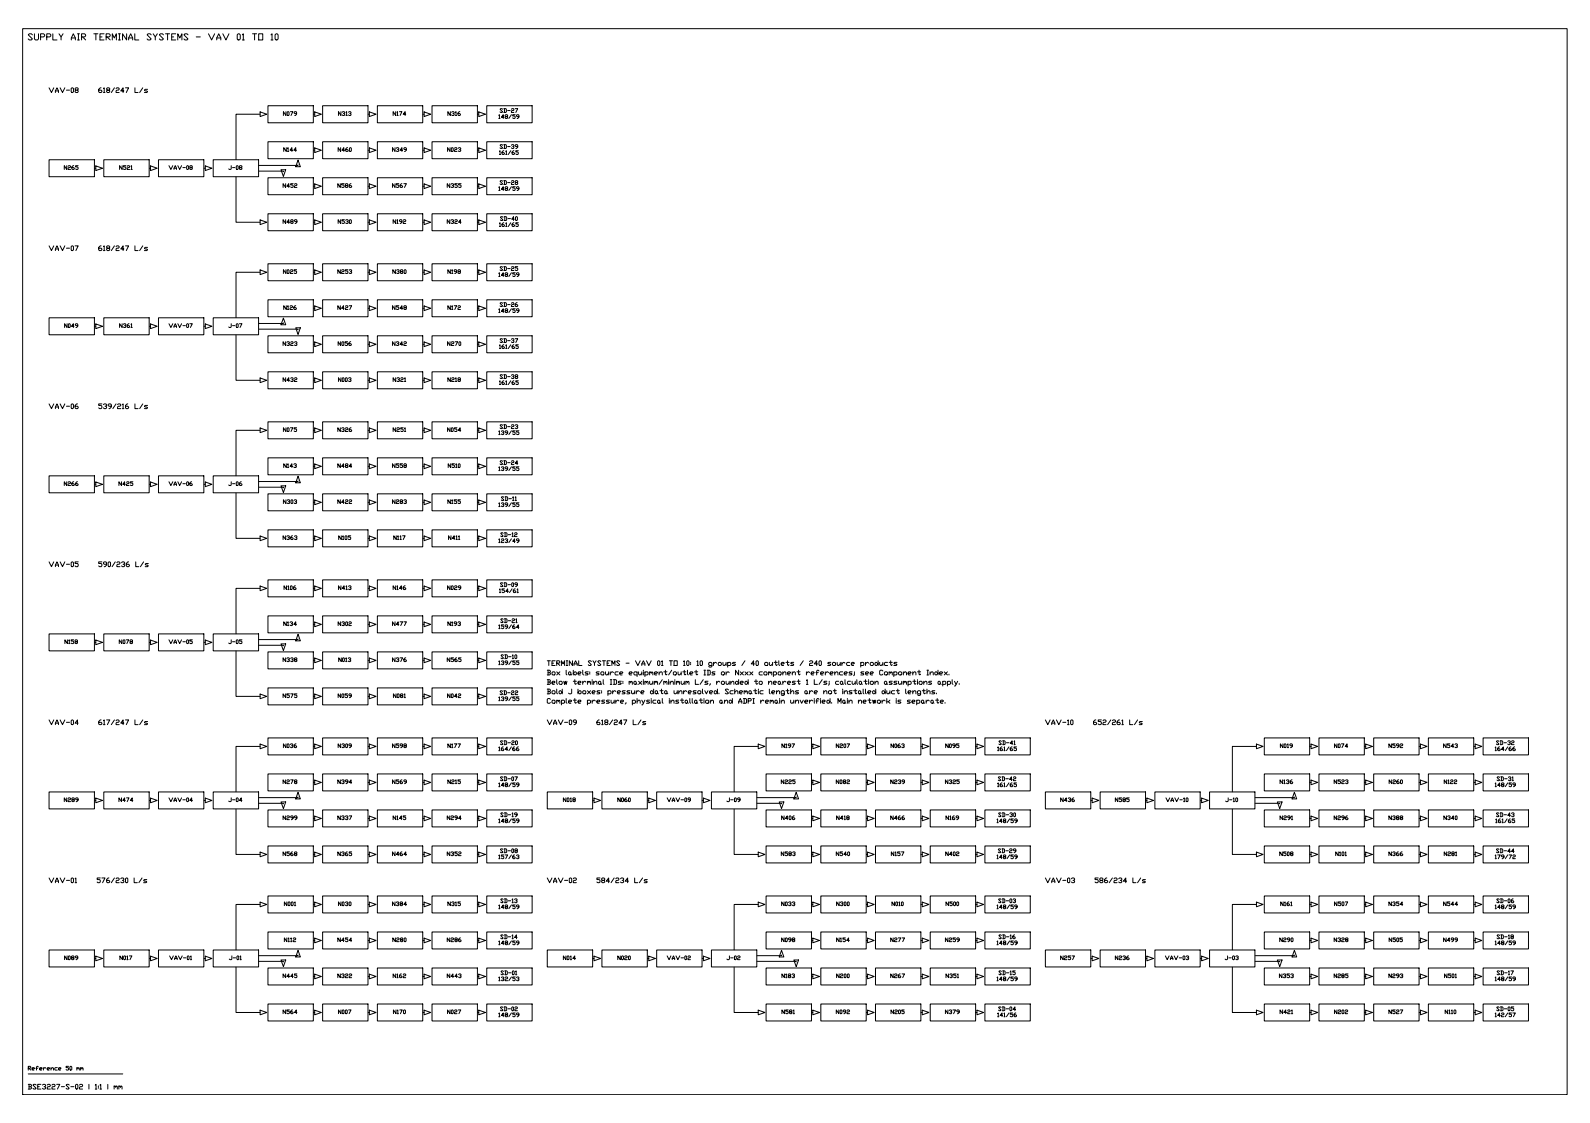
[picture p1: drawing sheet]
<svg xmlns="http://www.w3.org/2000/svg" width="841mm" height="594mm" viewBox="0 0 841 594" stroke-linecap="round" stroke-linejoin="round" font-family="sans-serif">
<!-- layer: TOPOLOGY -->
<g fill="none" stroke="#000" stroke-width=".53">
<path d="M138 59l3 1-3 2zM142 56h24v9h-24zM166 59l4 1-4 2zM171 56h24v9h-24zM195 59l4 1-4 2zM200 56h24v9h-24zM224 59l4 1-4 2zM229 56h24v9h-24zM253 59l4 1-4 2zM257 56h24v9h-24zM138 60h-13v24M142 75h24v9h-24z"/>
<path d="M166 79h.1M166 60h.1M166 78l4 1-4 2zM171 75h24v9h-24zM195 60h.1M195 79h.1M195 78l4 1-4 2zM200 75h24v9h-24zM224 60h.1M224 79h.1M224 78l4 1-4 2zM229 75h24v9h-24z"/>
<path d="M253 79h.1M253 60h.1M253 78l4 1-4 2zM257 75h24v9h-24zM26 85h24v8h-24zM50 89h1M51 88l3 1-3 1zM55 85h24v8h-24zM79 89h1M80 88l3 1-3 1zM84 85h24v8h-24zM108 89h1"/>
<path d="M109 88l3 1-3 1zM125 94v24h13M137 91h13M142 94h24v9h-24zM149 90h2l-1 3zM158 87l-21 1M158 85l1 3h-3zM166 99h.1M166 97l4 2-4 1zM171 94h24v9h-24zM195 99h.1M195 97l4 2-4 1z"/>
<path d="M200 94h24v9h-24zM224 99h.1M224 97l4 2-4 1zM229 94h24v9h-24zM253 99h.1M253 97l4 2-4 1zM257 94h24v9h-24zM138 116l3 2-3 1zM142 113h24v9h-24zM166 118h.1M166 116l4 2-4 1zM171 113h24v9h-24z"/>
<path d="M195 118h.1M195 116l4 2-4 1zM200 113h24v9h-24zM224 118h.1M224 116l4 2-4 1zM229 113h24v9h-24zM253 118h.1M253 116l4 2-4 1zM257 113h24v9h-24zM142 140h24v9h-24zM171 140h24v9h-24zM200 140h24v9h-24z"/>
<path d="M229 140h24v9h-24zM257 140h24v9h-24zM138 144h-13v24M138 143l3 1-3 1zM142 159h24v9h-24zM166 144h.1M166 143l4 1-4 1zM171 159h24v9h-24zM195 144h.1M195 143l4 1-4 1zM200 159h24v9h-24zM224 144h.1"/>
<path d="M224 143l4 1-4 1zM229 159h24v9h-24zM253 144h.1M253 143l4 1-4 1zM257 159h24v9h-24zM26 168h24v9h-24zM50 173h1M51 171l3 2-3 1zM55 168h24v9h-24zM79 173h1M80 171l3 2-3 1zM84 168h24v9h-24z"/>
<path d="M108 173h1M109 171l3 2-3 1zM125 177v24h13M137 174h21M142 178h24v9h-24zM150 171h-13M150 168l1 4h-2zM156 173h3l-1 4zM166 163h.1M166 162l4 1-4 1zM171 178h24v9h-24zM195 163h.1"/>
<path d="M195 162l4 1-4 1zM200 178h24v9h-24zM224 163h.1M224 162l4 1-4 1zM229 178h24v9h-24zM253 163h.1M253 162l4 1-4 1zM257 178h24v9h-24zM138 200l3 1-3 1zM142 197h24v9h-24zM166 182h.1M166 200l4 1-4 1z"/>
<path d="M166 181l4 1-4 1zM171 197h24v9h-24zM195 182h.1M195 200l4 1-4 1zM195 181l4 1-4 1zM200 197h24v9h-24zM224 182h.1M224 181l4 1-4 1zM224 200l4 1-4 1zM229 197h24v9h-24zM253 182h.1M253 181l4 1-4 1z"/>
<path d="M253 200l4 1-4 1zM257 197h24v9h-24zM166 201h.1M195 201h.1M224 201h.1M253 201h.1M138 228h-13v24M138 226l3 2-3 1zM142 223h24v9h-24zM166 228h.1M166 226l4 2-4 1zM171 223h24v9h-24z"/>
<path d="M195 228h.1M195 226l4 2-4 1zM200 223h24v9h-24zM224 228h.1M224 226l4 2-4 1zM229 223h24v9h-24zM253 228h.1M253 226l4 2-4 1zM257 223h24v9h-24zM26 252h24v9h-24zM50 256h1M51 255l3 1-3 1z"/>
<path d="M55 252h24v9h-24zM79 256h1M80 255l3 1-3 1zM84 252h24v9h-24zM108 256h1M109 255l3 1-3 1zM137 258h13M142 242h24v9h-24zM149 257h2l-1 4zM158 254l-21 1M158 252l1 3h-3zM166 247h.1"/>
<path d="M166 245l4 2-4 1zM171 242h24v9h-24zM195 247h.1M195 245l4 2-4 1zM200 242h24v9h-24zM224 247h.1M224 245l4 2-4 1zM229 242h24v9h-24zM253 247h.1M253 245l4 2-4 1zM257 242h24v9h-24zM125 261v24h13"/>
<path d="M142 261h24v9h-24zM166 266h.1M166 265l4 1-4 1zM171 261h24v9h-24zM195 266h.1M195 265l4 1-4 1zM200 261h24v9h-24zM224 266h.1M224 265l4 1-4 1zM229 261h24v9h-24zM253 266h.1M253 265l4 1-4 1z"/>
<path d="M257 261h24v9h-24zM138 284l3 1-3 1zM142 280h24v9h-24zM166 285h.1M166 284l4 1-4 1zM171 280h24v9h-24zM195 285h.1M195 284l4 1-4 1zM200 280h24v9h-24zM224 285h.1M224 284l4 1-4 1zM229 280h24v9h-24z"/>
<path d="M253 285h.1M253 284l4 1-4 1zM257 280h24v9h-24zM138 311h-13v24M138 310l3 1-3 1zM142 307h24v9h-24zM166 311h.1M166 310l4 1-4 1zM171 307h24v9h-24zM195 311h.1M195 310l4 1-4 1zM200 307h24v9h-24z"/>
<path d="M224 311h.1M224 310l4 1-4 1zM229 307h24v9h-24zM253 311h.1M253 310l4 1-4 1zM257 307h24v9h-24zM26 335h24v9h-24zM50 340h1M51 339l3 1-3 1zM55 335h24v9h-24zM79 340h1M80 339l3 1-3 1z"/>
<path d="M84 335h24v9h-24zM108 340h1M109 339l3 1-3 1zM142 326h24v9h-24zM158 338h-21M158 336l1 3h-3zM166 330h.1M166 329l4 1-4 2zM171 326h24v9h-24zM195 330h.1M195 329l4 1-4 2zM200 326h24v9h-24z"/>
<path d="M224 330h.1M224 329l4 1-4 2zM229 326h24v9h-24zM253 330h.1M253 329l4 1-4 2zM257 326h24v9h-24zM125 344v24h13M137 341l13 1M142 345h24v9h-24zM149 341h2l-1 3zM166 349h.1M166 348l4 1-4 2z"/>
<path d="M171 345h24v9h-24zM195 349h.1M195 348l4 1-4 2zM200 345h24v9h-24zM224 349h.1M224 348l4 1-4 2zM229 345h24v9h-24zM253 349h.1M253 348l4 1-4 2zM257 345h24v9h-24zM138 367l3 1-3 2zM142 364h24v9h-24z"/>
<path d="M166 368h.1M166 367l4 1-4 2zM171 364h24v9h-24zM195 368h.1M195 367l4 1-4 2zM200 364h24v9h-24zM224 368h.1M224 367l4 1-4 2zM229 364h24v9h-24zM253 368h.1M253 367l4 1-4 2zM257 364h24v9h-24z"/>
<path d="M138 395h-13v24M138 394l3 1-3 1zM142 390h24v9h-24zM166 395h.1M166 394l4 1-4 1zM171 390h24v9h-24zM195 395h.1M195 394l4 1-4 1zM200 390h24v9h-24zM224 395h.1M224 394l4 1-4 1zM229 390h24v9h-24z"/>
<path d="M253 395h.1M253 394l4 1-4 1zM257 390h24v9h-24zM401 395h-13v24M401 394l4 1-4 1zM405 390h24v9h-24zM429 395h1M430 394l3 1-3 1zM434 390h24v9h-24zM458 395h1M459 394l3 1-3 1zM463 390h24v9h-24z"/>
<path d="M487 395h1M488 394l3 1-3 1zM492 390h24v9h-24zM516 395h1M517 394l3 1-3 1zM521 390h24v9h-24zM665 395h-13v24M665 394l3 1-3 1zM669 390h24v9h-24zM693 395h.1M693 394l4 1-4 1zM698 390h24v9h-24z"/>
<path d="M722 395h.1M722 394l4 1-4 1zM727 390h24v9h-24zM751 395h.1M751 394l4 1-4 1zM756 390h24v9h-24zM780 395h.1M780 394l4 1-4 1zM784 390h24v9h-24zM26 419h24v9h-24zM55 419h24v9h-24zM84 419h24v9h-24z"/>
<path d="M142 409h24v9h-24zM158 419l1 4h-3zM166 414h.1M166 413l4 1-4 1zM171 409h24v9h-24zM195 414h.1M195 413l4 1-4 1zM200 409h24v9h-24zM224 414h.1M224 413l4 1-4 1zM229 409h24v9h-24zM253 414h.1"/>
<path d="M253 413l4 1-4 1zM257 409h24v9h-24zM289 419h24v9h-24zM318 419h24v9h-24zM347 419h24v9h-24zM405 409h24v9h-24zM421 419l1 4h-2zM429 414h1M430 413l3 1-3 1zM434 409h24v9h-24zM458 414h1M459 413l3 1-3 1z"/>
<path d="M463 409h24v9h-24zM487 414h1M488 413l3 1-3 1zM492 409h24v9h-24zM516 414h1M517 413l3 1-3 1zM521 409h24v9h-24zM553 419h24v9h-24zM582 419h24v9h-24zM611 419h24v9h-24zM669 409h24v9h-24zM685 419l1 4h-3z"/>
<path d="M693 414h.1M693 413l4 1-4 1zM698 409h24v9h-24zM722 414h.1M722 413l4 1-4 1zM727 409h24v9h-24zM751 414h.1M751 413l4 1-4 1zM756 409h24v9h-24zM780 414h.1M780 413l4 1-4 1zM784 409h24v9h-24z"/>
<path d="M50 423h1M51 422l3 1-3 2zM79 423h1M80 422l3 1-3 2zM108 423h1M109 422l3 1-3 2zM125 428v24h13M137 425h13M142 428h24v9h-24zM149 424h2l-1 4zM158 422h-21M166 433h.1"/>
<path d="M166 432l4 1-4 1zM171 428h24v9h-24zM195 433h.1M195 432l4 1-4 1zM200 428h24v9h-24zM224 433h.1M224 432l4 1-4 1zM229 428h24v9h-24zM253 433h.1M253 432l4 1-4 1zM257 428h24v9h-24zM314 423h.1"/>
<path d="M314 422l4 1-4 2zM343 423h.1M343 422l4 1-4 2zM371 423h1M372 422l4 1-4 2zM388 428v24h13M400 425h13M405 428h24v9h-24zM412 424h3l-2 4zM421 422h-21M429 433h1M430 432l3 1-3 1z"/>
<path d="M434 428h24v9h-24zM458 433h1M459 432l3 1-3 1zM463 428h24v9h-24zM487 433h1M488 432l3 1-3 1zM492 428h24v9h-24zM516 433h1M517 432l3 1-3 1zM521 428h24v9h-24zM577 423h1M578 422l3 1-3 2z"/>
<path d="M606 423h1M607 422l3 1-3 2zM635 423h1M636 422l3 1-3 2zM652 428v24h13M664 425h13M669 428h24v9h-24zM676 424h2l-1 4zM685 422h-21M693 433h.1M693 432l4 1-4 1zM698 428h24v9h-24z"/>
<path d="M722 433h.1M722 432l4 1-4 1zM727 428h24v9h-24zM751 433h.1M751 432l4 1-4 1zM756 428h24v9h-24zM780 433h.1M780 432l4 1-4 1zM784 428h24v9h-24zM138 451l3 1-3 1zM142 448h24v8h-24zM166 452h.1"/>
<path d="M166 451l4 1-4 1zM171 448h24v8h-24zM195 452h.1M195 451l4 1-4 1zM200 448h24v8h-24zM224 452h.1M224 451l4 1-4 1zM229 448h24v8h-24zM253 452h.1M253 451l4 1-4 1zM257 448h24v8h-24zM401 451l4 1-4 1z"/>
<path d="M405 448h24v8h-24zM429 452h1M430 451l3 1-3 1zM434 448h24v8h-24zM458 452h1M459 451l3 1-3 1zM463 448h24v8h-24zM487 452h1M488 451l3 1-3 1zM492 448h24v8h-24zM516 452h1M517 451l3 1-3 1z"/>
<path d="M521 448h24v8h-24zM665 451l3 1-3 1zM669 448h24v8h-24zM693 452h.1M693 451l4 1-4 1zM698 448h24v8h-24zM722 452h.1M722 451l4 1-4 1zM727 448h24v8h-24zM751 452h.1M751 451l4 1-4 1zM756 448h24v8h-24z"/>
<path d="M780 452h.1M780 451l4 1-4 1zM784 448h24v8h-24zM138 478h-13v24M138 477l3 1-3 2zM142 474h24v9h-24zM166 478h.1M166 477l4 1-4 2zM171 474h24v9h-24zM195 478h.1M195 477l4 1-4 2zM200 474h24v9h-24z"/>
<path d="M224 478h.1M224 477l4 1-4 2zM229 474h24v9h-24zM253 478h.1M253 477l4 1-4 2zM257 474h24v9h-24zM401 478h-13v24M401 477l4 1-4 2zM405 474h24v9h-24zM429 478h1M430 477l3 1-3 2zM434 474h24v9h-24z"/>
<path d="M458 478h1M459 477l3 1-3 2zM463 474h24v9h-24zM487 478h1M488 477l3 1-3 2zM492 474h24v9h-24zM516 478h1M517 477l3 1-3 2zM521 474h24v9h-24zM665 478h-13v24M665 477l3 1-3 2zM669 474h24v9h-24z"/>
<path d="M693 478h.1M693 477l4 1-4 2zM698 474h24v9h-24zM722 478h.1M722 477l4 1-4 2zM727 474h24v9h-24zM751 478h.1M751 477l4 1-4 2zM756 474h24v9h-24zM780 478h.1M780 477l4 1-4 2zM784 474h24v9h-24z"/>
<path d="M142 493h24v9h-24zM166 498h.1M166 496l4 2-4 1zM171 493h24v9h-24zM195 498h.1M195 496l4 2-4 1zM200 493h24v9h-24zM224 498h.1M224 496l4 2-4 1zM229 493h24v9h-24zM253 498h.1M253 496l4 2-4 1z"/>
<path d="M257 493h24v9h-24zM405 493h24v9h-24zM429 498h1M430 496l3 2-3 1zM434 493h24v9h-24zM458 498h1M459 496l3 2-3 1zM463 493h24v9h-24zM487 498h1M488 496l3 2-3 1zM492 493h24v9h-24zM516 498h1"/>
<path d="M517 496l3 2-3 1zM521 493h24v9h-24zM669 493h24v9h-24zM693 498h.1M693 496l4 2-4 1zM698 493h24v9h-24zM722 498h.1M722 496l4 2-4 1zM727 493h24v9h-24zM751 498h.1M751 496l4 2-4 1zM756 493h24v9h-24z"/>
<path d="M780 498h.1M780 496l4 2-4 1zM784 493h24v9h-24zM26 503h24v9h-24zM50 507h1M51 506l3 1-3 1zM55 503h24v9h-24zM79 507h1M80 506l3 1-3 1zM84 503h24v9h-24zM108 507h1M109 506l3 1-3 1z"/>
<path d="M125 512v24h13M137 509h13M142 512h24v9h-24zM149 508h2l-1 3zM158 505l-21 1M158 503l1 3h-3zM166 517h.1M166 515l4 2-4 1zM171 512h24v9h-24zM195 517h.1M195 515l4 2-4 1zM200 512h24v9h-24z"/>
<path d="M224 517h.1M224 515l4 2-4 1zM229 512h24v9h-24zM253 517h.1M253 515l4 2-4 1zM257 512h24v9h-24zM289 503h24v9h-24zM314 507h.1M314 506l4 1-4 1zM318 503h24v9h-24zM343 507h.1M343 506l4 1-4 1z"/>
<path d="M347 503h24v9h-24zM371 507h1M372 506l4 1-4 1zM388 512v24h13M400 509h21M405 512h24v9h-24zM413 505l-13 1M413 503l2 3h-3zM420 508h2l-1 3zM429 517h1M430 515l3 2-3 1zM434 512h24v9h-24z"/>
<path d="M458 517h1M459 515l3 2-3 1zM463 512h24v9h-24zM487 517h1M488 515l3 2-3 1zM492 512h24v9h-24zM516 517h1M517 515l3 2-3 1zM521 512h24v9h-24zM553 503h24v9h-24zM577 507h1M578 506l3 1-3 1z"/>
<path d="M582 503h24v9h-24zM606 507h1M607 506l3 1-3 1zM611 503h24v9h-24zM635 507h1M636 506l3 1-3 1zM652 512v24h13M664 509h13M669 512h24v9h-24zM676 508h2l-1 3zM685 505l-21 1M685 503l1 3h-3z"/>
<path d="M693 517h.1M693 515l4 2-4 1zM698 512h24v9h-24zM722 517h.1M722 515l4 2-4 1zM727 512h24v9h-24zM751 517h.1M751 515l4 2-4 1zM756 512h24v9h-24zM780 517h.1M780 515l4 2-4 1zM784 512h24v9h-24z"/>
<path d="M138 534l3 2-3 1zM142 531h24v9h-24zM166 536h.1M166 534l4 2-4 1zM171 531h24v9h-24zM195 536h.1M195 534l4 2-4 1zM200 531h24v9h-24zM224 536h.1M224 534l4 2-4 1zM229 531h24v9h-24zM253 536h.1"/>
<path d="M253 534l4 2-4 1zM257 531h24v9h-24zM401 534l4 2-4 1zM405 531h24v9h-24zM429 536h1M430 534l3 2-3 1zM434 531h24v9h-24zM458 536h1M459 534l3 2-3 1zM463 531h24v9h-24zM487 536h1M488 534l3 2-3 1z"/>
<path d="M492 531h24v9h-24zM516 536h1M517 534l3 2-3 1zM521 531h24v9h-24zM665 534l3 2-3 1zM669 531h24v9h-24zM693 536h.1M693 534l4 2-4 1zM698 531h24v9h-24zM722 536h.1M722 534l4 2-4 1zM727 531h24v9h-24z"/>
<path d="M751 536h.1M751 534l4 2-4 1zM756 531h24v9h-24zM780 536h.1M780 534l4 2-4 1zM784 531h24v9h-24z"/>
</g>
<!-- layer: GAPS -->
<path d="M113 85h24v8h-24zM113 168h24v9h-24zM113 252h24v9h-24zM113 335h24v9h-24zM113 419h24v9h-24zM376 419h24v9h-24zM640 419h24v9h-24zM113 503h24v9h-24zM376 503h24v9h-24zM640 503h24v9h-24z" fill="none" stroke="#000" stroke-width=".53"/>
<!-- layer: NOTES -->
<g fill="none" stroke="#000" stroke-width=".53">
<path d="M289 350h2M290 360v2M290 350v2M292 351h1M294 350h-2v2M294 360l1 2M294 351h2v-1h-2v2M295 351l1 1M297 352v-2l1 1 1-1v2M299 350h1M300 350v2M303 350v2l-2-2v2"/>
<path d="M304 352v-2l1 2M304 351h1M304 360v2h1M306 350v2h2M313 350h-1h-1l2 2h-1h-1M314 350v2M315 350l-1 1M318 350h-1h-1l2 2h-1h-1M319 350h1M319 360v2M319 350v2M321 351h1"/>
<path d="M323 350h-2v2M323 360v2M324 352v-2v1l1-1v2M324 360h2v2h-2M325 360v2M328 350h-1h-1l2 2h-1h-1M331 351h2M336 350l1 2 2-2M339 352l1-2 1 2M339 351h2M342 350l1 2 1-2M348 350h1v2h-1z"/>
<path d="M350 350v2M350 360l-1 2M354 350h2M355 350v2M357 350h1v2h-1zM362 350v2M364 350v2h-1zM365 350v1M365 351v1M368 360v2h1M369 350v2M371 350h1l-1 2h-1z"/>
<path d="M372 360l-2 2M377 352h-2v-2l2 1v1l-1 1-1-1M377 350v2M379 351l-1-1-1 1M380 350l2 1-1 1h-1zM382 350l1 2 1-1M384 350v2M385 351v-1l2 1-1 1h-1M385 350v3M389 350h-1l-1 1 2 1h-2M391 360v2M394 350l-2 2"/>
<path d="M396 360v2M399 351h-2l2-1v2M400 360v2h1M400 350h1v2h-1zM405 350l1 1v1h-2zM407 350v2l2-1M409 350v2M409 350h2M410 350v2h1M412 350v2M413 351h1v-1l-1 1 1 1M416 350h1"/>
<path d="M417 350v2M420 350l-2 1h1v1h-1M422 360v2h1M425 350l-2 2M427 360v2M428 350h1h1l-1 1h-1v1h2M431 360v2h1M432 351h-1l1-1v2M433 350h1v2h-1zM435 360l-2 2M439 350h-1v1l1 1h-1M440 351l2-1v2h-1z"/>
<path d="M443 350v2l1-1M444 350v2M445 350v2M447 360v2M447 351l-1-1-1 1M449 350l-1 1v1h1M450 351h2v-1l-2 1 1 1h1M453 360l1 2M455 351l1-1 1 1v1h-2M455 350v3M458 360v2h1M458 350v2"/>
<path d="M459 351v-1l-1 1M460 351l2-1v2h-1zM463 351l1-1v1l-1 1zM464 350v2M465 350l1 2 1-1M467 350v2M469 350l-1 1v1h1M470 350h2M471 350v2h1M474 350l-1 1h1v1h-1M484 360v2M504 360v2"/>
<path d="M289 365h2v1M290 366h1v1h-2M290 361h1v1h-2M290 365v2M291 370h-2v2h2M292 371l1-1 1 2h-2zM292 366l1-1 1 2h-2zM292 361h1h1l-1-1-1 1v1h1M294 371l1-1v1M294 365l1 2M294 370v2M295 371l1-1v1v1"/>
<path d="M296 366l1-1v1l-1 1zM296 361l1-1v2h-1zM297 371v-1l2 1-1 1h-1M297 370v3M297 365v2M298 360l1 2v-2v2l1-2M299 370l1 2M301 371h1v-1l-1 1v1h1M302 365v2h-1M303 370h2M304 370v2h1M306 371h1v-1l-1 1v1h1"/>
<path d="M306 361h1v-1l-1 1v1h1M306 365v2M307 365v1v1l-1-1zM308 366l1-1 1 2h-1zM308 360v2M311 371v-1l1 1v1h-1M311 360v2M311 370v3M311 365l1 2M312 361v-1v1v1M312 365l-1 2M313 366h1h1l-1-1-1 1v1h1"/>
<path d="M313 360v2M313 370v2M314 361l1-1 1 2M314 360v2M315 371l-1-1-1 1M316 371h1v-1l-1 1v1h1M317 360l1 1-1 1zM317 365l-1 1 1 1h-1M318 362h.1M318 365v1M318 366v1M320 370l-2 1 2 1h-2"/>
<path d="M322 366v-1l1 1v1h-1M322 365v3M322 370l-1 1 1 1h-1M323 362h1M323 370l1 2 1-1M324 365v2M325 370v2M326 366l-1-1-1 1M326 370v2M327 366h1v-1l-1 1v1h1M327 371v-1l-1 1M328 371h1v-1l-1 1v1h1"/>
<path d="M329 360h-2v1l2 1h-2M329 361v1M331 365l-2 1 2 1h-2M331 372h.1M333 360v2M333 365l-1 1 1 1h-1M334 361v-1v1v1M334 365v2l2-1M334 371l1-1 1 1v1h-2M334 370v3M335 361l1-1 1 2h-1zM336 365v2"/>
<path d="M337 365v2M337 362h.1M337 371l1-1 1 2M337 370v2M338 360l1 2M338 366l-1-1v1M339 366h1v-1l-1 1v1h1M339 370l1 2M339 360l-1 2M340 360v2M341 370l-2 3M341 360v2"/>
<path d="M342 361v-1l1 1v1M344 370l-2 1 2 1h-2M344 360v2l1-1M344 366l1-1 1 1-2 1zM344 370h.1M344 370v2M345 360v2M346 365v2M346 360v2M347 366v-1l1 2h-1zM347 370l-2 1 1 1h1M347 361v-1l1 1v1"/>
<path d="M348 371l1-1v2h-1zM348 367h.1M349 372h.1M349 365h2M350 365v2h1M350 370l1 2M351 360v2M352 366v-1l1 2h-1zM352 361v-1l1 1v1M353 367h.1M354 360v2M354 370h.1"/>
<path d="M354 370v2M354 361l2-1v2M355 371l1-1 1 2M355 370v2M357 365v2l1-1M357 360v2M358 360v2M358 365v2M359 361v-1v1v1M359 370l-2 1 2 1h-2M359 366l1-1 1 2M359 365v2"/>
<path d="M360 370h2M360 360l1 2 1-1M361 370v2h1M362 365v2M362 360v2M362 371l1-1 1 2h-1zM363 360v2M363 366l-1-1v1M364 361v-1v1v1M364 372h.1M364 366h1h1l-1-1-1 1v1h1M365 370v2"/>
<path d="M366 370l1 2M367 371l1-1 1 2h-1zM368 365h-1v1l1 1h-1M369 372h.1M369 366l1-1 1 2h-2zM370 370h2M371 370v2h1M372 365v2M372 370h.1M372 370v2M373 365l1 2v-2M373 371l1-1 1 2h-1z"/>
<path d="M374 360l-1 1 1 1h-1M375 366h2v-1l-2 1v1h2M376 371l1-1v2M376 362h-1M376 370v2M378 366l1-1v1l-1 1zM379 360v2M379 365v2M380 367h.1M381 371l1-1v2h-1zM382 361l1-1v2h-1zM382 372h.1"/>
<path d="M383 371l1-1 1 2M383 370v2M384 360v2l2-1M385 365h-1l1 2h-1M386 371l1-1v1l-1 1zM386 360v2M387 361l1-1v2M387 360v2M387 370v2M388 365l-2 1 1 1h1M389 366l1-1v2M389 365v2"/>
<path d="M389 361l1-1 1 1-2 1zM391 372l1-2v2M391 371h1M391 366h1h1l-1-1-1 1v1h1M392 361h1v-1l-1 1v1h1M393 370h2v2h-2M394 366v-1v1M394 365v2M394 370v2M394 361l1-1 1 1-2 1zM394 366l1-1v1v1M396 371h1v-1h-1v2"/>
<path d="M396 366l1-1v2zM397 367h1M398 370h1M398 372h1M399 370v2M399 365h1M399 365v2h1M401 365h.1M401 365v2M402 361l1-1v2h-1zM402 370v2M404 365l-2 1v1h2"/>
<path d="M404 371l-1-1-1 1M405 371h1v-1l-1 1v1h1M407 361l1-1v2M407 360v2M407 365v2M407 371l1-1v1M407 370v2M408 371l1-1v1v1M408 366h1h1l-1-1-1 1v1h1M409 361h1h1l-1-1-1 1v1h1M410 371l1-1v2h-1zM411 366l1-1v2"/>
<path d="M411 365v2M411 372h1M412 360l1 1-1 1zM412 370h.1M412 370v2M413 362h.1M413 371l1-1 1 2M413 370v2M414 360v2M415 367h-2l1-2 1 1v1l-1 1-1-1M416 365h1M417 365v2"/>
<path d="M417 361h1v-1l-1 1v1h1M418 370l1 2 1-1M418 366l1-1 1 2M418 365v2M420 370v2M421 371l1-1v2M421 360h-2v1l2 1h-2M421 370v2M422 365l-1 1 1 1h-1M423 370l1 2 1-2M426 371h1v-1l-1 1v1h1M426 366l1-1v2h-1z"/>
<path d="M427 362h.1M427 367h.1M428 365v2M428 370v2M430 371l-1-1-1 1M430 366l-1-1-1 1M431 366h1v-1l-1 1v1h1M431 370h.1M431 370v2M432 371h1M433 370h-1v2M434 370h.1"/>
<path d="M434 370v2M435 371h1h1l-1-1-1 1v1h1M436 366l1-1v2M436 365v2M437 371l1-1 1 1-1 1zM437 360l-1 1 1 1h-1M439 365l1 1-1 1h-1zM439 361l-1 1M439 370v2M440 372h.1M441 365h1M442 365v2"/>
<path d="M443 372v-2l1 1 1-1v2M444 360l-2 1v1h2M445 360l1 1-1 1h-1zM446 371l1-1v2h-1zM446 365h.1M446 365v2M446 362h.1M447 366l1-1v2M447 365v2M447 372h.1M448 370h.1M448 370v2"/>
<path d="M449 371l1-1 1 2M449 370v2M450 360l-2 1 1 1h1M451 365l-2 1 2 1h-2M451 360v2l1-1M452 365h1M452 365v2h1M452 360v2M454 371l1-1 1 2M454 370v2M454 365l1 1v1h-1zM454 361l1-1 1 2h-1z"/>
<path d="M455 367h1M456 362h.1M457 371h1v-1l-1 1v1h1M457 365v2M458 365v2M459 366h1h1l-1-1-1 1v1h1M459 370h2M459 360v2M460 370v2h1M460 361l2-1v2h-1zM462 370v2v-2l1 2v-2M462 366v-1l1 1-1 1z"/>
<path d="M463 361l1-1v2M463 360v2M463 365v2M464 371l1-1 1 2h-2zM467 366v-1l1 1-1 1zM467 370v2M468 361l1-1v2h-1zM468 371l-1-1v1M468 365v2M469 365v2l2-1M469 370v2M469 362h.1"/>
<path d="M470 371l1 1M471 370l-2 1M471 365v2M472 360l-2 1 2 1h-2M473 365l-1 1v1h1M474 370h.1M474 370v2M474 365h2M474 360l-1 1 1 1h-1M475 365v2h1M475 360l1 2 1-1M477 370l-2 1 2 1h-2"/>
<path d="M477 360v2M478 360v2M479 361v-1v1v1M479 365v2M480 366h2v-1l-2 1v1h2M480 361l1-1 1 1v1h-2M480 360v3M482 370l-2 1 2 1h-2M482 371h2v-1l-2 1v1h2M483 366l1-1v2M483 365v2M485 371v-1l2 1-1 1h-1"/>
<path d="M485 370v3M485 360v2M486 361l1-1 1 2h-1zM487 367h-2l1-2 1 1v1v1l-2-1M487 371l1-1 1 2h-1zM488 365h1M489 365v2M489 361l1-1v2M489 372h.1M489 360v2M490 370v2M490 366l2-1v2"/>
<path d="M490 365v2M492 371l-1-1-1 1M492 371l1-1 1 2h-1zM493 360h-1v1l1 1h-2M494 372h.1M494 365l-1 1 1 1h-1M495 370h2M495 367h.1M496 370v2h1M497 360v1v1h-1zM497 371h2v-1l-2 1v1h2M497 362h1"/>
<path d="M499 361v-1l1 1v1h-1M499 360v3M500 372h.1M501 361l1-1 1 1-1 1h-1M501 360v3M505 360l1 2M507 360l-2 3M507 362h.1"/>
</g>
<!-- layer: BSA_DOC_FRAME -->
<path d="M12 15h817v564h-817z" fill="none" stroke="#000" stroke-width=".53"/>
<!-- layer: BSA_DOC_REFERENCE -->
<path d="M15 568h50" fill="none" stroke="#000" stroke-width=".53"/>
<g font-size="6.6">
<text x="14" y="22">SUPPLY AIR TERMINAL SYSTEMS - VAV 01 TO 10</text>
<text x="288" y="359">Box labels: source equipment/outlet IDs or Nxxx component references; see Component Index.</text>
</g>
<g font-size="5.7">
<text x="25" y="50">VAV-08 618/247 L/s</text>
<text x="25" y="134">VAV-07 618/247 L/s</text>
<text x="25" y="217">VAV-06 539/216 L/s</text>
<text x="25" y="301">VAV-05 590/236 L/s</text>
<text x="25" y="385">VAV-04 617/247 L/s</text>
<text x="288" y="385">VAV-09 618/247 L/s</text>
<text x="552" y="385">VAV-10 652/261 L/s</text>
<text x="25" y="468">VAV-01 576/230 L/s</text>
<text x="288" y="468">VAV-02 584/234 L/s</text>
<text x="552" y="468">VAV-03 586/234 L/s</text>
<text x="14" y="577">BSE3227-S-02 | 1:1 | mm</text>
</g>
<g font-size="5.3">
<text x="149" y="62">N079</text>
<text x="178" y="62">N313</text>
<text x="207" y="62">N174</text>
<text x="236" y="62">N316</text>
<text x="262" y="64">148/59</text>
<text x="263" y="61">SD-27</text>
<text x="149" y="81">N144</text>
<text x="178" y="81">N460</text>
<text x="206" y="81">N349</text>
<text x="236" y="81">N023</text>
<text x="263" y="83">161/65</text>
<text x="263" y="80">SD-39</text>
<text x="33" y="91">N265</text>
<text x="62" y="91">N521</text>
<text x="88" y="91">VAV-08</text>
<text x="120" y="91">J-08</text>
<text x="149" y="101">N452</text>
<text x="177" y="101">N586</text>
<text x="206" y="101">N567</text>
<text x="235" y="101">N355</text>
<text x="262" y="102">148/59</text>
<text x="263" y="99">SD-28</text>
<text x="149" y="120">N489</text>
<text x="178" y="120">N530</text>
<text x="207" y="120">N192</text>
<text x="235" y="120">N324</text>
<text x="264" y="118">SD-40</text>
<text x="263" y="121">161/65</text>
<text x="149" y="146">N025</text>
<text x="177" y="146">N253</text>
<text x="206" y="146">N380</text>
<text x="236" y="146">N198</text>
<text x="262" y="147">148/59</text>
<text x="263" y="144">SD-25</text>
<text x="149" y="165">N126</text>
<text x="177" y="165">N427</text>
<text x="206" y="165">N548</text>
<text x="236" y="165">N172</text>
<text x="262" y="167">148/59</text>
<text x="263" y="163">SD-26</text>
<text x="33" y="175">N049</text>
<text x="62" y="175">N361</text>
<text x="88" y="175">VAV-07</text>
<text x="120" y="175">J-07</text>
<text x="149" y="184">N323</text>
<text x="178" y="184">N056</text>
<text x="206" y="184">N342</text>
<text x="236" y="184">N270</text>
<text x="263" y="186">161/65</text>
<text x="263" y="182">SD-37</text>
<text x="149" y="203">N432</text>
<text x="178" y="203">N003</text>
<text x="207" y="203">N321</text>
<text x="236" y="203">N218</text>
<text x="263" y="201">SD-38</text>
<text x="263" y="205">161/65</text>
<text x="263" y="228">SD-23</text>
<text x="149" y="230">N075</text>
<text x="177" y="230">N326</text>
<text x="207" y="230">N251</text>
<text x="236" y="230">N054</text>
<text x="262" y="231">139/55</text>
<text x="149" y="249">N143</text>
<text x="177" y="249">N484</text>
<text x="206" y="249">N558</text>
<text x="236" y="249">N510</text>
<text x="262" y="250">139/55</text>
<text x="263" y="247">SD-24</text>
<text x="33" y="258">N266</text>
<text x="62" y="258">N425</text>
<text x="88" y="258">VAV-06</text>
<text x="120" y="258">J-06</text>
<text x="149" y="268">N303</text>
<text x="177" y="268">N422</text>
<text x="206" y="268">N283</text>
<text x="236" y="268">N155</text>
<text x="262" y="269">139/55</text>
<text x="264" y="266">SD-11</text>
<text x="149" y="287">N363</text>
<text x="178" y="287">N105</text>
<text x="207" y="287">N117</text>
<text x="236" y="287">N411</text>
<text x="264" y="285">SD-12</text>
<text x="262" y="288">123/49</text>
<text x="264" y="312">SD-09</text>
<text x="149" y="313">N106</text>
<text x="178" y="313">N413</text>
<text x="207" y="313">N146</text>
<text x="236" y="313">N029</text>
<text x="263" y="315">154/61</text>
<text x="149" y="332">N134</text>
<text x="178" y="332">N302</text>
<text x="206" y="332">N477</text>
<text x="236" y="332">N193</text>
<text x="262" y="334">159/64</text>
<text x="264" y="331">SD-21</text>
<text x="33" y="342">N158</text>
<text x="62" y="342">N078</text>
<text x="88" y="342">VAV-05</text>
<text x="120" y="342">J-05</text>
<text x="149" y="351">N338</text>
<text x="178" y="351">N013</text>
<text x="206" y="351">N376</text>
<text x="235" y="351">N565</text>
<text x="262" y="353">139/55</text>
<text x="264" y="350">SD-10</text>
<text x="149" y="370">N575</text>
<text x="178" y="370">N059</text>
<text x="207" y="370">N081</text>
<text x="236" y="370">N042</text>
<text x="262" y="372">139/55</text>
<text x="263" y="369">SD-22</text>
<text x="264" y="395">SD-20</text>
<text x="527" y="395">SD-41</text>
<text x="790" y="395">SD-32</text>
<text x="149" y="397">N036</text>
<text x="178" y="397">N309</text>
<text x="206" y="397">N598</text>
<text x="236" y="397">N177</text>
<text x="262" y="398">164/66</text>
<text x="412" y="397">N197</text>
<text x="441" y="397">N207</text>
<text x="470" y="397">N063</text>
<text x="499" y="397">N095</text>
<text x="526" y="398">161/65</text>
<text x="676" y="397">N019</text>
<text x="704" y="397">N074</text>
<text x="733" y="397">N592</text>
<text x="762" y="397">N543</text>
<text x="790" y="398">164/66</text>
<text x="149" y="416">N278</text>
<text x="177" y="416">N394</text>
<text x="206" y="416">N569</text>
<text x="236" y="416">N215</text>
<text x="262" y="417">148/59</text>
<text x="264" y="414">SD-07</text>
<text x="412" y="416">N225</text>
<text x="441" y="416">N082</text>
<text x="470" y="416">N239</text>
<text x="499" y="416">N325</text>
<text x="526" y="417">161/65</text>
<text x="527" y="414">SD-42</text>
<text x="676" y="416">N136</text>
<text x="704" y="416">N523</text>
<text x="733" y="416">N260</text>
<text x="763" y="416">N122</text>
<text x="790" y="417">148/59</text>
<text x="791" y="414">SD-31</text>
<text x="33" y="425">N289</text>
<text x="62" y="425">N474</text>
<text x="88" y="425">VAV-04</text>
<text x="120" y="425">J-04</text>
<text x="297" y="425">N018</text>
<text x="326" y="425">N060</text>
<text x="352" y="425">VAV-09</text>
<text x="383" y="425">J-09</text>
<text x="560" y="425">N436</text>
<text x="589" y="425">N585</text>
<text x="616" y="425">VAV-10</text>
<text x="647" y="425">J-10</text>
<text x="149" y="435">N299</text>
<text x="177" y="435">N337</text>
<text x="207" y="435">N145</text>
<text x="235" y="435">N294</text>
<text x="262" y="436">148/59</text>
<text x="264" y="433">SD-19</text>
<text x="412" y="435">N406</text>
<text x="441" y="435">N418</text>
<text x="470" y="435">N466</text>
<text x="499" y="435">N169</text>
<text x="526" y="436">148/59</text>
<text x="527" y="433">SD-30</text>
<text x="676" y="435">N291</text>
<text x="704" y="435">N296</text>
<text x="733" y="435">N388</text>
<text x="762" y="435">N340</text>
<text x="790" y="436">161/65</text>
<text x="790" y="433">SD-43</text>
<text x="149" y="454">N568</text>
<text x="177" y="454">N365</text>
<text x="206" y="454">N464</text>
<text x="235" y="454">N352</text>
<text x="262" y="455">157/63</text>
<text x="264" y="452">SD-08</text>
<text x="412" y="454">N583</text>
<text x="441" y="454">N540</text>
<text x="470" y="454">N157</text>
<text x="499" y="454">N402</text>
<text x="526" y="455">148/59</text>
<text x="527" y="452">SD-29</text>
<text x="676" y="454">N508</text>
<text x="705" y="454">N101</text>
<text x="733" y="454">N366</text>
<text x="763" y="454">N281</text>
<text x="790" y="455">179/72</text>
<text x="790" y="452">SD-44</text>
<text x="264" y="479">SD-13</text>
<text x="527" y="479">SD-03</text>
<text x="791" y="479">SD-06</text>
<text x="149" y="480">N001</text>
<text x="178" y="480">N030</text>
<text x="206" y="480">N384</text>
<text x="236" y="480">N315</text>
<text x="262" y="482">148/59</text>
<text x="412" y="480">N033</text>
<text x="441" y="480">N300</text>
<text x="471" y="480">N010</text>
<text x="499" y="480">N500</text>
<text x="526" y="482">148/59</text>
<text x="676" y="480">N161</text>
<text x="704" y="480">N507</text>
<text x="733" y="480">N354</text>
<text x="762" y="480">N544</text>
<text x="790" y="482">148/59</text>
<text x="264" y="498">SD-14</text>
<text x="527" y="498">SD-16</text>
<text x="791" y="498">SD-18</text>
<text x="149" y="500">N112</text>
<text x="177" y="500">N454</text>
<text x="206" y="500">N280</text>
<text x="235" y="500">N286</text>
<text x="262" y="501">148/59</text>
<text x="412" y="500">N098</text>
<text x="441" y="500">N154</text>
<text x="470" y="500">N277</text>
<text x="499" y="500">N259</text>
<text x="526" y="501">148/59</text>
<text x="676" y="500">N290</text>
<text x="704" y="500">N328</text>
<text x="733" y="500">N505</text>
<text x="762" y="500">N499</text>
<text x="790" y="501">148/59</text>
<text x="33" y="509">N089</text>
<text x="62" y="509">N017</text>
<text x="89" y="509">VAV-01</text>
<text x="120" y="509">J-01</text>
<text x="297" y="509">N014</text>
<text x="326" y="509">N020</text>
<text x="352" y="509">VAV-02</text>
<text x="383" y="509">J-02</text>
<text x="560" y="509">N257</text>
<text x="589" y="509">N236</text>
<text x="615" y="509">VAV-03</text>
<text x="647" y="509">J-03</text>
<text x="149" y="519">N445</text>
<text x="177" y="519">N322</text>
<text x="207" y="519">N162</text>
<text x="235" y="519">N443</text>
<text x="262" y="520">132/53</text>
<text x="264" y="517">SD-01</text>
<text x="412" y="519">N183</text>
<text x="441" y="519">N200</text>
<text x="470" y="519">N267</text>
<text x="499" y="519">N351</text>
<text x="526" y="520">148/59</text>
<text x="527" y="517">SD-15</text>
<text x="676" y="519">N353</text>
<text x="704" y="519">N285</text>
<text x="733" y="519">N293</text>
<text x="763" y="519">N501</text>
<text x="790" y="520">148/59</text>
<text x="791" y="517">SD-17</text>
<text x="149" y="538">N564</text>
<text x="178" y="538">N007</text>
<text x="207" y="538">N170</text>
<text x="236" y="538">N027</text>
<text x="262" y="539">148/59</text>
<text x="264" y="536">SD-02</text>
<text x="412" y="538">N581</text>
<text x="441" y="538">N092</text>
<text x="470" y="538">N205</text>
<text x="499" y="538">N379</text>
<text x="526" y="539">141/56</text>
<text x="527" y="536">SD-04</text>
<text x="676" y="538">N421</text>
<text x="704" y="538">N202</text>
<text x="733" y="538">N527</text>
<text x="763" y="538">N110</text>
<text x="790" y="539">142/57</text>
<text x="791" y="536">SD-05</text>
</g>
<text font-size="4.9" x="14" y="567">Reference 50 mm</text>
</svg>
